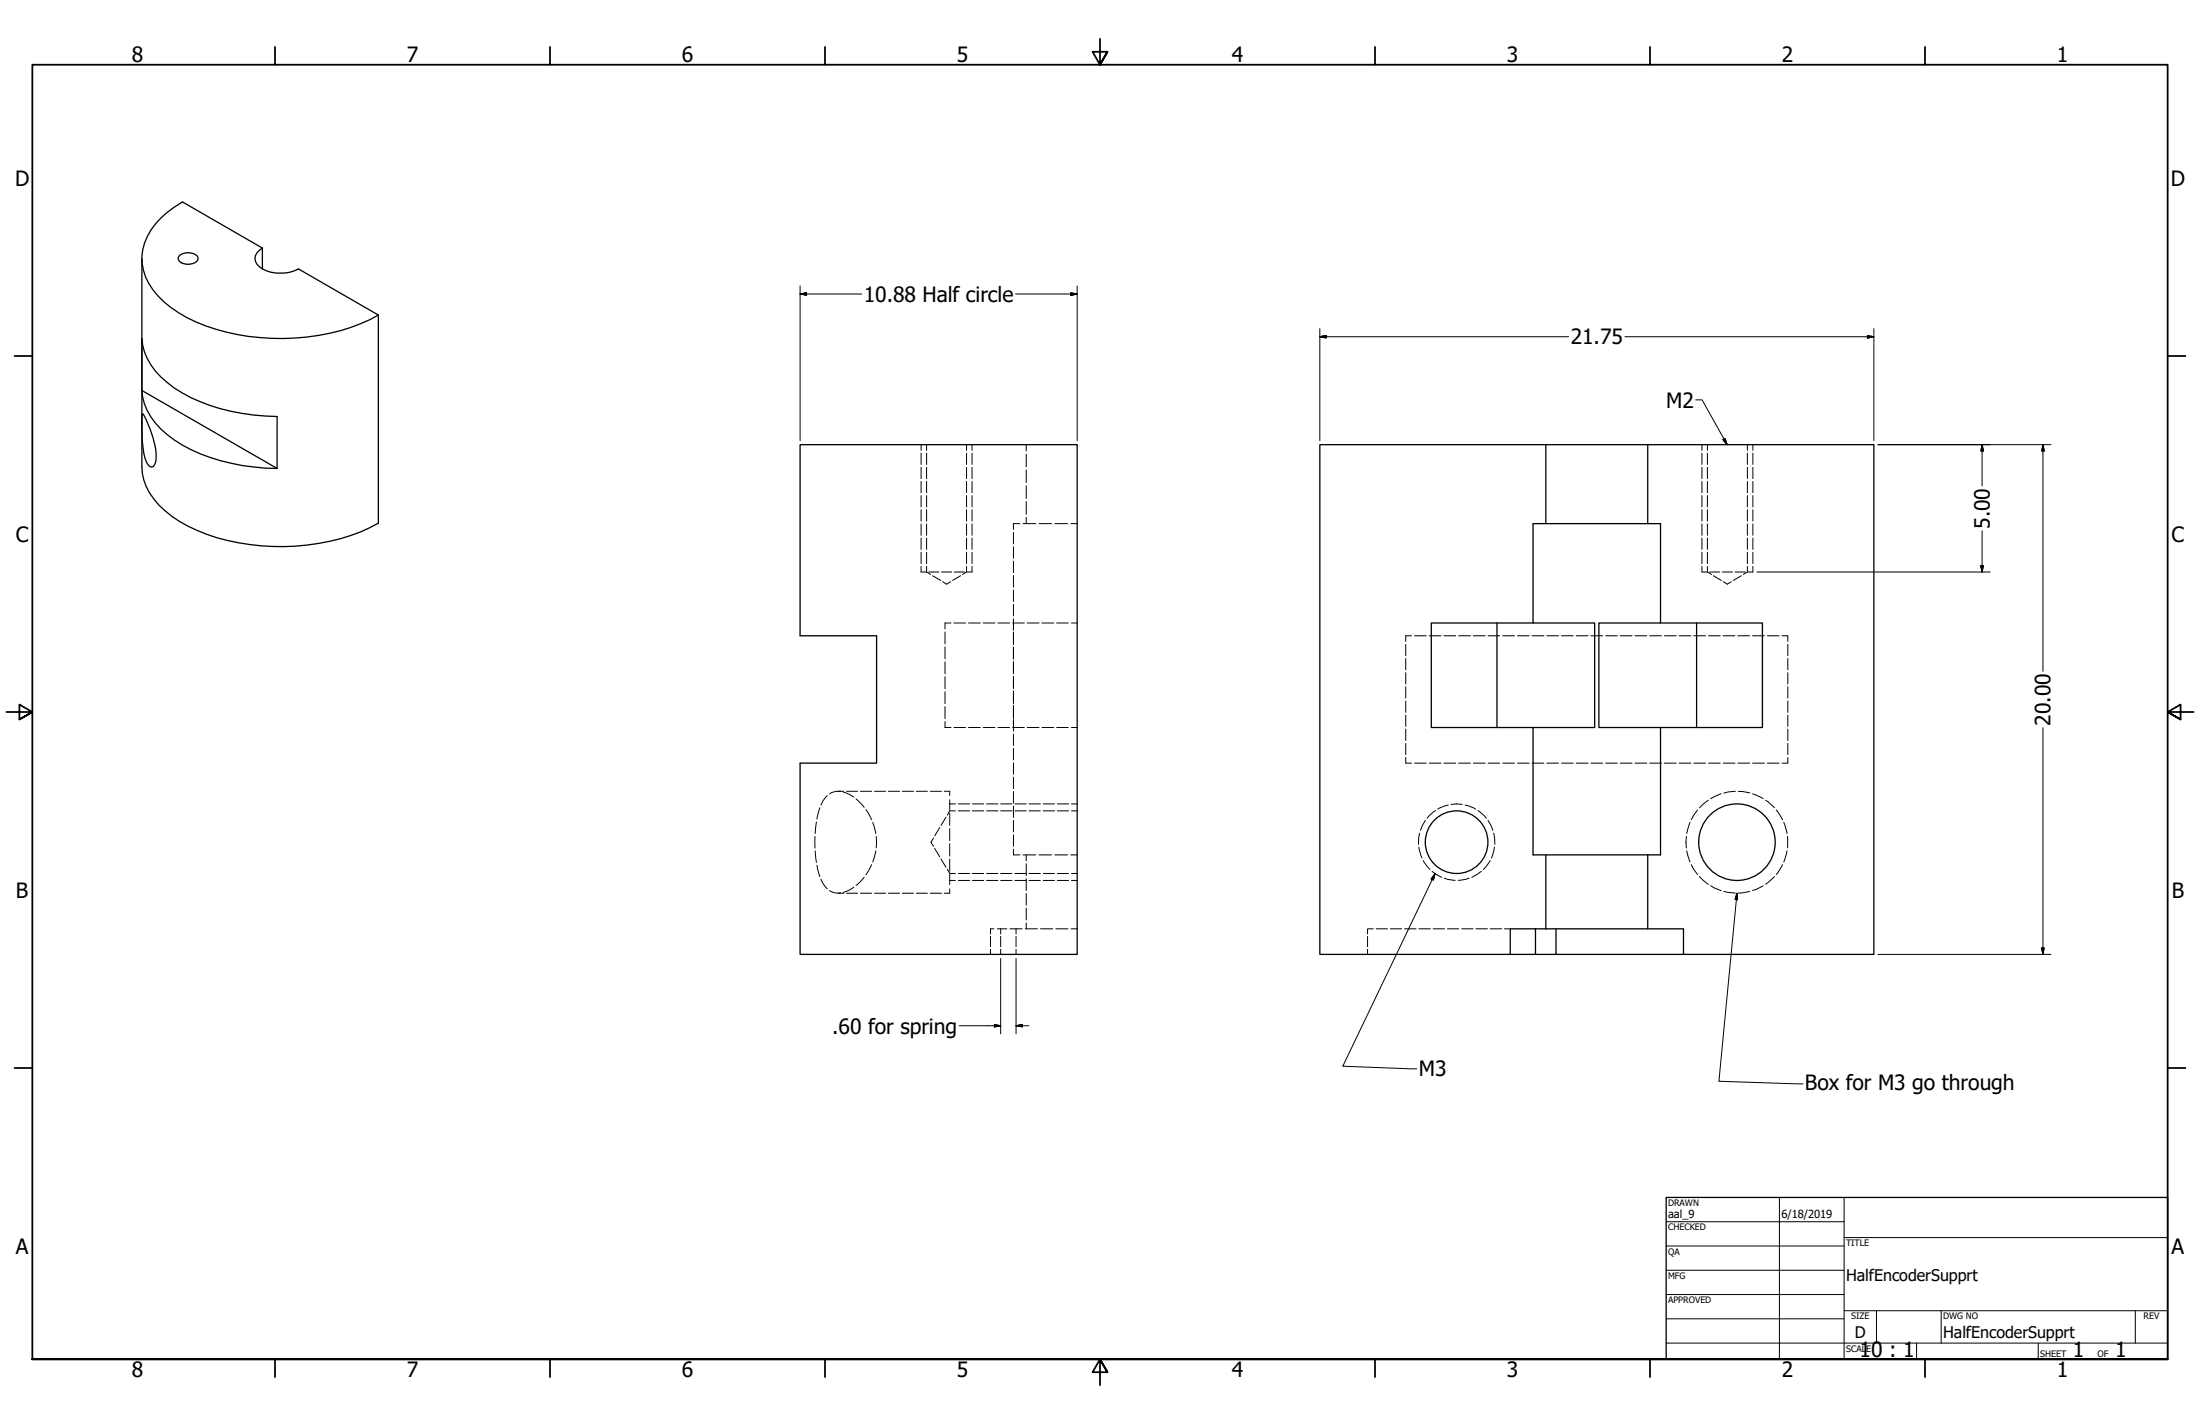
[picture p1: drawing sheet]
<svg xmlns="http://www.w3.org/2000/svg" width="864mm" height="559mm" viewBox="0 0 864 559" stroke-linecap="round" stroke-linejoin="round" font-family="sans-serif">
<!-- layer: Visible (ANSI) -->
<g fill="none" stroke="#000" stroke-width=".51">
<path d="M103 97.3a4.3 4.3 0 0 0-2.9 4.1 4.3 4.3 0 0 0 2.9 4.1 16 16 0 0 0 14.2 0l31.3 18.1v81.7a81.6 81.6 0 0 1-46 8.9 70.8 70.8 0 0 1-34.9-11.5 27.4 27.4 0 0 1-11.7-17l-.2-84.2M103 97.3l-31.4-18.1a29.3 29.3 0 0 0-15.6 18.9 21.8 21.8 0 0 0 8.4 20.4 65.8 65.8 0 0 0 37.6 14 82.6 82.6 0 0 0 46.5-8.9M103 97.3v8.2M70.4 100.4a5.1 5.1 0 0 1 7.3 .7 2.2 2.2 0 0 1-2.1 2.3 4.8 4.8 0 0 1-5.6-1.6zM55.7 132.8a23.9 23.9 0 0 0 10 17.4 68.2 68.2 0 0 0 38.4 13.1l4.7 .1v20.4l-53.1-30.6zM55.7 153.2a25.9 25.9 0 0 0 12.8 19.5 74.5 74.5 0 0 0 40.3 11.1M55.9 162.4a35.1 35.1 0 0 1 5.3 18.2 2.19 2.19 0 0 1-2 2.6 2.9 2.9 0 0 1-1.9-2.3 50.8 50.8 0 0 1-1.6-15zM314.1 174.5h108.7v200h-108.7v-75h30v-50h-30zM606.8 174.5h-88.7v200h74.7M646.8 174.5h-40v31M646.8 174.5h88.8v200h-74.8M646.8 174.5v31"/>
<path d="M601.8 205.5h50v39h-24.2v41h24.2v50h-50v-50h24.2v-41h-24.2zM587.6 244.5v41M601.8 244.5h-40v41h40M651.8 244.5h40v41h-40M666 244.5v41M606.8 335.5v29M646.8 335.5v29M602.7 364.5v10h-9.9v-10h14M606.8 364.5h54v10M610.8 364.5v10h-8.1M610.8 374.5h50"/>
<circle cx="571.8" cy="330.5" r="12.3"/>
<circle cx="681.8" cy="330.5" r="15"/>
</g>
<!-- layer: Hidden (ANSI) -->
<g fill="none" stroke="#000" stroke-width=".39">
<path d="M363.7 174.5v2.2M363.7 177.8v4.4M379.4 174.5v2.2M379.4 177.8v4.4M402.8 174.5v2.5M402.8 178.2v5M670.2 174.5v2.2M670.2 177.8v4.4M685.9 174.5v2.2M685.9 177.8v4.4M363.7 183.4v4.4M363.7 188.9v4.5"/>
<path d="M363.7 194.5v4.4M379.4 183.4v4.4M379.4 188.9v4.5M379.4 194.5v4.4M402.8 184.4v5M402.8 190.6v5M402.8 196.8v5M670.2 183.4v4.4M670.2 188.9v4.5M670.2 194.5v4.4M685.9 183.4v4.4M685.9 188.9v4.5"/>
<path d="M685.9 194.5v4.4M363.7 200v4.5M363.7 205.6v4.5M363.7 211.1v4.5M363.7 216.7v4.5M379.4 200v4.5M379.4 205.6v4.5M379.4 211.1v4.5M379.4 216.7v4.5M397.8 208.9v4.5M397.8 214.6v4.5M400.4 205.5h-2.6v2.3"/>
<path d="M401.6 205.5h5M402.8 203v2.5M407.9 205.5h4.9M414.1 205.5h5M420.4 205.5h2.4M670.2 200v4.5M670.2 205.6v4.5M670.2 211.1v4.5M670.2 216.7v4.5M685.9 200v4.5M685.9 205.6v4.5M685.9 211.1v4.5"/>
<path d="M685.9 216.7v4.5M361.6 224.5h2M363.7 222.2v2.3l1.6 .9M364.6 224.5h4M366.1 225.9l3.2 1.9M369.6 224.5h4M370 228.3l1.6 .9 1.5-.9M374.6 224.5h4M377.1 225.9l-3.1 1.9M379.4 222.2v2.3l-1.6 .9M379.6 224.5h2M397.8 220.2v4.5"/>
<path d="M397.8 225.9v4.5M397.8 231.5v4.5M397.8 237.2v4.5M668.1 224.5h2M670.2 222.2v2.3l1.6 .9M671.1 224.5h4M672.6 225.9l3.1 1.9M676.1 224.5h4M676.5 228.3l1.6 .9 1.5-.9M681.1 224.5h4M683.6 225.9l-3.2 1.9M685.9 222.2v2.3l-1.6 .9"/>
<path d="M686.1 224.5h2M371 248v4.7M371 253.9v4.7M371 259.7v4.7M373.3 244.5h-2.3v2.3M374.5 244.5h4.5M380.2 244.5h4.6M386 244.5h4.6M391.7 244.5h4.6M397.5 244.5h4.6M397.8 242.8v4.5M397.8 248v5"/>
<path d="M397.8 253.9v4.7M397.8 259.7v4.7M403.2 244.5h4.7M409 244.5h4.6M414.8 244.5h4.6M420.6 244.5h2.2M551.8 252.9v4.4M551.8 258.4v4.4M554.1 249.5h-2.3v2.2M555.3 249.5h4.6M561 249.5h4.7M566.8 249.5h4.6"/>
<path d="M572.6 249.5h4.6M578.4 249.5h4.6M584.1 249.5h4.6M589.9 249.5h4.6M595.7 249.5h4.6M601.4 249.5h4.6M607.2 249.5h4.6M613 249.5h4.6M618.7 249.5h4.7M624.5 249.5h4.6M630.3 249.5h4.6M636 249.5h4.7"/>
<path d="M641.8 249.5h4.6M647.6 249.5h4.6M653.4 249.5h4.6M659.1 249.5h4.7M664.9 249.5h4.6M670.7 249.5h4.6M676.4 249.5h4.6M682.2 249.5h4.6M688 249.5h4.6M693.7 249.5h4.7M699.5 249.5h2.3v2.2M701.8 252.9v4.4"/>
<path d="M701.8 258.4v4.4M371 265.6v4.7M371 271.5v4.6M371 277.3v4.7M397.8 265.4v4.9M397.8 271.1v5M397.8 276.7v5.3M551.8 264v4.4M551.8 269.5v4.4M551.8 275.1v4.4M701.8 264v4.4M701.8 269.5v4.4"/>
<path d="M701.8 275.1v4.4M371 283.1v2.4h2.3M374.5 285.5h4.5M380.2 285.5h4.6M386 285.5h4.6M391.7 285.5h4.6M397.5 285.5h4.6M397.8 282.4v4.5M397.8 288v4.5M397.8 293.7v4.5M397.8 299.3v4.5M403.2 285.5h4.7"/>
<path d="M409 285.5h4.6M414.8 285.5h4.6M420.6 285.5h2.2M551.8 297.2v2.3h2.3M551.8 280.6v4.5M551.8 286.1v4.5M551.8 291.7v4.5M555.3 299.5h4.6M561 299.5h4.7M566.8 299.5h4.6M572.6 299.5h4.6M578.4 299.5h4.6"/>
<path d="M584.1 299.5h4.6M589.9 299.5h4.6M595.7 299.5h4.6M601.4 299.5h4.6M607.2 299.5h4.6M613 299.5h4.6M618.7 299.5h4.7M624.5 299.5h4.6M630.3 299.5h4.6M636 299.5h4.7M641.8 299.5h4.6M647.6 299.5h4.6"/>
<path d="M653.4 299.5h4.6M659.1 299.5h4.7M664.9 299.5h4.6M670.7 299.5h4.6M676.4 299.5h4.6M682.2 299.5h4.6M688 299.5h4.6M693.7 299.5h4.7M701.8 297.2v2.3h-2.3M701.8 280.6v4.5M701.8 286.1v4.5M701.8 291.7v4.5"/>
<path d="M321.8 317l-1.1 4.4M324.7 312.2l-1.7 2.1-.7 1.7M329 310.5h2.2M330 310.6l-.4-.1a6.3 6.3 0 0 0-4 1M331.1 310.8l1.9 .7 2.2 1.3M332.3 310.5h4.4M336 313.5l3.2 3.3M337.8 310.5h4.3M339.9 317.7l2.2 3.9M343.3 310.5h4.4M348.7 310.5h4.4M354.2 310.5h4.4"/>
<path d="M359.7 310.5h4.3M365.2 310.5h4.4M370.6 310.5h2.2v1.7M372.8 313.8v4.1M372.8 319.1v4.8M375 318.2h-2.2l-.9 1.6M376.2 318.2h4.4M381.7 318.2h4.4M387.3 318.2h4.4M392.8 318.2h4.5M397.8 305v4.5M397.8 310.6v4.6"/>
<path d="M397.8 316.3v4.5M398.4 318.2h4.4M403.9 318.2h4.5M409.5 318.2h4.5M415 318.2h4.5M420.6 318.2h2.2M666.4 317.8l-2.5 3.9M670.6 314l-3.5 3M675.6 311.5l-4.1 1.9M681.2 310.5l-4.5 .7M682.4 310.6l4.5 .5M688 311.5l4.1 1.9"/>
<path d="M693.1 314l3.4 3M697.3 317.9l2.4 3.8M319.9 328.2v4.6M320 333.9l.5 4.6M320.5 322.6l-.5 4.5M320.7 339.5l1.1 4.5M342.1 339.3l-2.2 4M342.6 322.7l1.2 4.4M343.8 333.9l-1.2 4.4M344 328.2v4.5M366.5 328.9l-1.1 1.6 1.1 1.6M366.9 332.9l2 3.3"/>
<path d="M368.9 324.7l-2 3.3M369.4 337.1l1.9 3.3M371.3 320.7l-1.9 3.2M372.8 325.1v4.8M372.8 331.1v4.8M372.8 337.1v4.8M397.8 333.2v2.3h2.6M397.8 321.9v4.6M397.8 327.6v4.5M401.6 335.5h5M402.8 335.5v2.3M402.8 339v4.6"/>
<path d="M407.9 335.5h4.9M414.1 335.5h5M420.4 335.5h2.4M662 328.2v4.6M662.1 333.9l1.3 4.4M663.4 322.7l-1.3 4.4M663.9 339.3l2.5 3.9M699.7 339.3l-2.4 3.9M700.2 322.7l1.3 4.4M701.5 333.9l-1.3 4.4M701.7 328.2v4.5M322.3 345l.7 1.6 1.7 2.2"/>
<path d="M325.6 349.5a5.8 5.8 0 0 0 4.4 .9M329 350.5h2.2M332.3 350.5h4.4M335.2 348.2l-2.2 1.3-1.9 .7M337.8 350.5h4.3M339.2 344.2l-3.2 3.3M343.3 350.5h4.4M348.7 350.5h4.4M354.2 350.5h4.4M359.7 350.5h4.3M365.2 350.5h4.4M371.9 341.1l.9 1.7h2.2"/>
<path d="M372.8 343.1v4.1M372.8 348.8v1.7h-2.2M376.2 342.8h4.4M381.7 342.8h4.4M387.3 342.8h4.4M392.8 342.8h4.5M398.4 342.8h4.4M402.8 344.8v4.6M402.8 350.6v4.6M402.8 356.4v4.6M403.9 342.8h4.5M409.5 342.8h4.5"/>
<path d="M415 342.8h4.5M420.6 342.8h2.2M667.1 344l3.5 3M671.5 347.6l4.1 1.9M676.7 349.8l4.5 .7M686.9 349.8l-4.5 .7M692.1 347.6l-4.1 1.8M696.5 344l-3.4 3M388.8 367.5v4M388.8 372.5v2M390.1 364.5h-1.3v2M391.5 364.5h3.7"/>
<path d="M392.8 364.5v2M392.8 367.5v4M392.8 372.5v2M396.4 364.5h4.9M398.8 364.5v2M398.8 367.5v4M398.8 372.5v2M402.5 364.5h4.7M402.8 362.2v2.3M408.4 364.5h4.9M414.5 364.5h4.7M420.4 364.5h2.4"/>
<path d="M536.8 367.5v4M536.8 372.5v2M539.1 364.5h-2.3v2M540.2 364.5h4.4M545.8 364.5h4.4M551.4 364.5h4.5M557 364.5h4.5M562.5 364.5h4.6M568.2 364.5h4.4M573.8 364.5h4.4M579.4 364.5h4.5M585 364.5h4.5"/>
<path d="M590.5 364.5h2.3"/>
</g>
<!-- layer: Hidden Narrow (ANSI) -->
<g fill="none" stroke="#000" stroke-width=".39">
<path d="M361.6 174.5v2.2M361.6 177.8v4.4M381.6 174.5v2.2M381.6 177.8v4.4M668.1 174.5v2.2M668.1 177.8v4.4M688.1 174.5v2.2M688.1 177.8v4.4M361.6 183.4v4.4M361.6 188.9v4.5M361.6 194.5v4.4M381.6 183.4v4.4"/>
<path d="M381.6 188.9v4.5M381.6 194.5v4.4M668.1 183.4v4.4M668.1 188.9v4.5M668.1 194.5v4.4M688.1 183.4v4.4M688.1 188.9v4.5M688.1 194.5v4.4M361.6 200v4.5M361.6 205.6v4.5M361.6 211.1v4.5M361.6 216.7v4.5"/>
<path d="M381.6 200v4.5M381.6 205.6v4.5M381.6 211.1v4.5M381.6 216.7v4.5M668.1 200v4.5M668.1 205.6v4.5M668.1 211.1v4.5M668.1 216.7v4.5M688.1 200v4.5M688.1 205.6v4.5M688.1 211.1v4.5M688.1 216.7v4.5"/>
<path d="M361.6 222.2v2.3M381.6 222.2v2.3M668.1 222.2v2.3M688.1 222.2v2.3M372.8 315.5h2.2M376.2 315.5h4.4M381.7 315.5h4.4M387.3 315.5h4.4M392.8 315.5h4.5M398.4 315.5h4.4M403.9 315.5h4.5M409.5 315.5h4.5"/>
<path d="M415 315.5h4.5M420.6 315.5h2.2M563.5 318.1l-3.3 3M568.5 315.9l-4.1 1.6M569.6 315.7h4.4M575.1 315.9l4.1 1.6M580.1 318.1l3.3 3M557 332.4l1.2 4.3M557.3 327l-.4 1.7-.1 2.6M558.7 337.7l2.6 3.5M559.5 321.9l-1.9 4M584.1 321.9l1.9 4"/>
<path d="M585 337.7l-2.7 3.5M586.4 327l.4 4.3M586.6 332.4l-1.1 4.3M372.8 345.5h2.2M376.2 345.5h4.4M381.7 345.5h4.4M387.3 345.5h4.4M392.8 345.5h4.5M398.4 345.5h4.4M403.9 345.5h4.5M409.5 345.5h4.5M415 345.5h4.5"/>
<path d="M420.6 345.5h2.2M562.2 341.9l3.7 2.4M566.9 344.6l1.3 .5 3 .3M576.7 344.6l-1.3 .5-3 .3M581.5 341.9l-3.8 2.4"/>
</g>
<!-- layer: Border (ANSI) -->
<g fill="none" stroke="#000" stroke-width=".7">
<path d="M107.9 18.4v7M215.9 18.4v7M323.8 18.4v7M431.8 15.2v10.2l-2.9-5.1h5.8l-2.9 5.1 2.9-5.1M539.8 18.4v7M647.7 18.4v7M755.6 18.4v7M5.7 139.7h7M850.9 139.7h7M2.5 279.4h10.2l-5.1-2.9v5.8l5.1-2.9-5.1 2.9M861.1 279.4h-10.2l5.1-2.9v5.8l-5.1-2.9 5.1 2.9M5.7 419.1h7"/>
<path d="M850.9 419.1h7M12.7 533.4v-508h838.2v508h-838.2h838.2M107.9 533.4v7M215.9 533.4v7M323.8 533.4v7M434.7 538.5l-2.9-5.1 2.9 5.1h-5.8l2.9-5.1v10.2M539.8 533.4v7M647.7 533.4v7M755.6 533.4v7"/>
</g>
<!-- layer: Title (ANSI) -->
<g fill="none" stroke="#000" stroke-width=".39">
<path d="M654 479.4h69.9M698.5 469.9v63.5M723.9 469.9v63.5M654 488.9h69.9M654 498.5h69.9M723.9 485.6h127M654 508h69.9M654 517.5h69.9M723.9 514.3h127M736.6 514.3v12.7M762 514.3v12.7M838.2 514.3v12.7"/>
<path d="M654 527h196.9M752.3 527v6.4M800.1 527v6.4"/>
</g>
<path d="M654 469.9h196.9v63.5h-196.9z" fill="none" stroke="#000" stroke-width=".51"/>
<!-- layer: Dimension (ANSI) -->
<g fill="none" stroke="#000" stroke-width=".39">
<path d="M314.1 115.4l2.5-.5v1zM314.1 115.4h24.2M314.1 112.2v60.7M398.7 115.4h24.1M420.4 114.9l2.4 .5-2.4 .5zM422.8 112.2v60.7M518.1 132.1l2.5-.5v1.1zM518.1 132.1h97.7M518.1 129v43.9M637.9 132.1h97.7M733 131.6l2.6 .5-2.6 .6zM735.6 129v43.9"/>
<path d="M737.2 174.5h67.9M778.1 174.5l.5 2.5h-1zM778.1 174.5v16.2M801.9 174.5l.5 2.5h-1zM801.9 174.5v89M778.1 208.3v16.2M689.7 224.5h91.5M777.6 222h1l-.5 2.5zM801.9 285.6v88.9M392.8 376.1v29.6M398.8 376.1v29.6M737.2 374.5h67.9"/>
<path d="M801.4 372h1l-.5 2.5zM376.5 402.5h16.3M390.3 402l2.5 .5-2.5 .5zM398.8 402.5l2.5-.5v1zM398.8 402.5h5.1"/>
</g>
<g fill="#000" stroke="#000" stroke-width=".39">
<path d="M314.1 115.4l2.5-.5zM314.1 115.4l2.5-.5v1zM420.4 115.9l2.4-.5zM420.4 114.9l2.4 .5-2.4 .5zM518.1 132.1l2.5-.5zM518.1 132.1l2.5-.5v1.1zM733 132.7l2.6-.6zM733 131.6l2.6 .5-2.6 .6zM778.1 174.5l.5 2.5zM778.1 174.5l.5 2.5h-1zM801.9 174.5l.5 2.5zM801.9 174.5l.5 2.5h-1z"/>
<path d="M777.6 222l.5 2.5zM777.6 222h1l-.5 2.5zM801.4 372l.5 2.5zM801.4 372h1l-.5 2.5zM390.3 403l2.5-.5zM390.3 402l2.5 .5-2.5 .5zM398.8 402.5l2.5-.5zM398.8 402.5l2.5-.5v1z"/>
</g>
<!-- layer: Symbol (ANSI) -->
<path d="M665.7 156.9h2.4l9.9 17.6M676.3 172.5l.9-.4 .8 2.4zM563.3 342.8l-.6 2.5-.9-.4zM563.3 342.8l-36.2 75.6 29 1M681.8 350.5l.3 2.6-1-.2zM681.8 350.5l-7 73.8 33 1" fill="none" stroke="#000" stroke-width=".39"/>
<path d="M676.3 172.5l1.7 2zM676.3 172.5l.9-.4 .8 2.4zM563.3 342.8l-.6 2.5zM563.3 342.8l-.6 2.5-.9-.4zM681.8 350.5l.3 2.6zM681.8 350.5l.3 2.6-1-.2z" fill="#000" stroke="#000" stroke-width=".39"/>
<g font-size="8.3">
<text x="51.8" y="24.4">8</text>
<text x="159.7" y="24.4">7</text>
<text x="267.7" y="24.4">6</text>
<text x="375.6" y="24.4">5</text>
<text x="483.6" y="24.4">4</text>
<text x="591.5" y="24.4">3</text>
<text x="699.5" y="24.4">2</text>
<text x="807.4" y="24.4">1</text>
<text x="5.9" y="72.8">D</text>
<text x="852.1" y="72.8">D</text>
<text x="339.1" y="118.6">10.88 Half circle</text>
<text x="616.6" y="135.1">21.75</text>
<text x="654" y="160">M2</text>
<text x="781" y="207.5" transform="rotate(-90 781 207.5)">5.00</text>
<text x="6.2" y="212.5">C</text>
<text x="852.4" y="212.5">C</text>
<text x="804.9" y="284.7" transform="rotate(-90 804.9 284.7)">20.00</text>
<text x="6.2" y="352.2">B</text>
<text x="852.5" y="352.2">B</text>
<text x="326.7" y="405.7">.60 for spring</text>
<text x="557" y="422.4">M3</text>
<text x="708.5" y="427.6">Box for M3 go through</text>
<text x="6.2" y="491.9">A</text>
<text x="852.4" y="491.9">A</text>
<text x="730" y="532.5">10 : 1</text>
<text x="813.7" y="532.6">1</text>
<text x="830.3" y="532.6">1</text>
<text x="51.8" y="540.4">8</text>
<text x="159.7" y="540.4">7</text>
<text x="267.7" y="540.4">6</text>
<text x="375.6" y="540.4">5</text>
<text x="483.6" y="540.4">4</text>
<text x="591.5" y="540.4">3</text>
<text x="699.5" y="540.4">2</text>
<text x="807.4" y="540.4">1</text>
</g>
<g font-size="6.3">
<text x="724.7" y="502.9">HalfEncoderSupprt</text>
<text x="728.1" y="524.9">D</text>
<text x="762.8" y="525">HalfEncoderSupprt</text>
</g>
<g font-size="4.4">
<text x="654.8" y="478">aal_9</text>
<text x="699.3" y="478">6/18/2019</text>
</g>
<g font-size="3.5">
<text x="654.8" y="473.2">DRAWN</text>
<text x="654.8" y="482.8">CHECKED</text>
<text x="724.7" y="488.9">TITLE</text>
<text x="654.8" y="492.3">QA</text>
<text x="654.8" y="501.8">MFG</text>
<text x="654.8" y="511.4">APPROVED</text>
<text x="726.7" y="517.7">SIZE</text>
<text x="762.8" y="517.7">DWG NO</text>
<text x="841.4" y="517.7">REV</text>
<text x="724.7" y="530.4">SCALE</text>
<text x="800.9" y="532.6">SHEET</text>
<text x="823.3" y="532.6">OF</text>
</g>
</svg>
